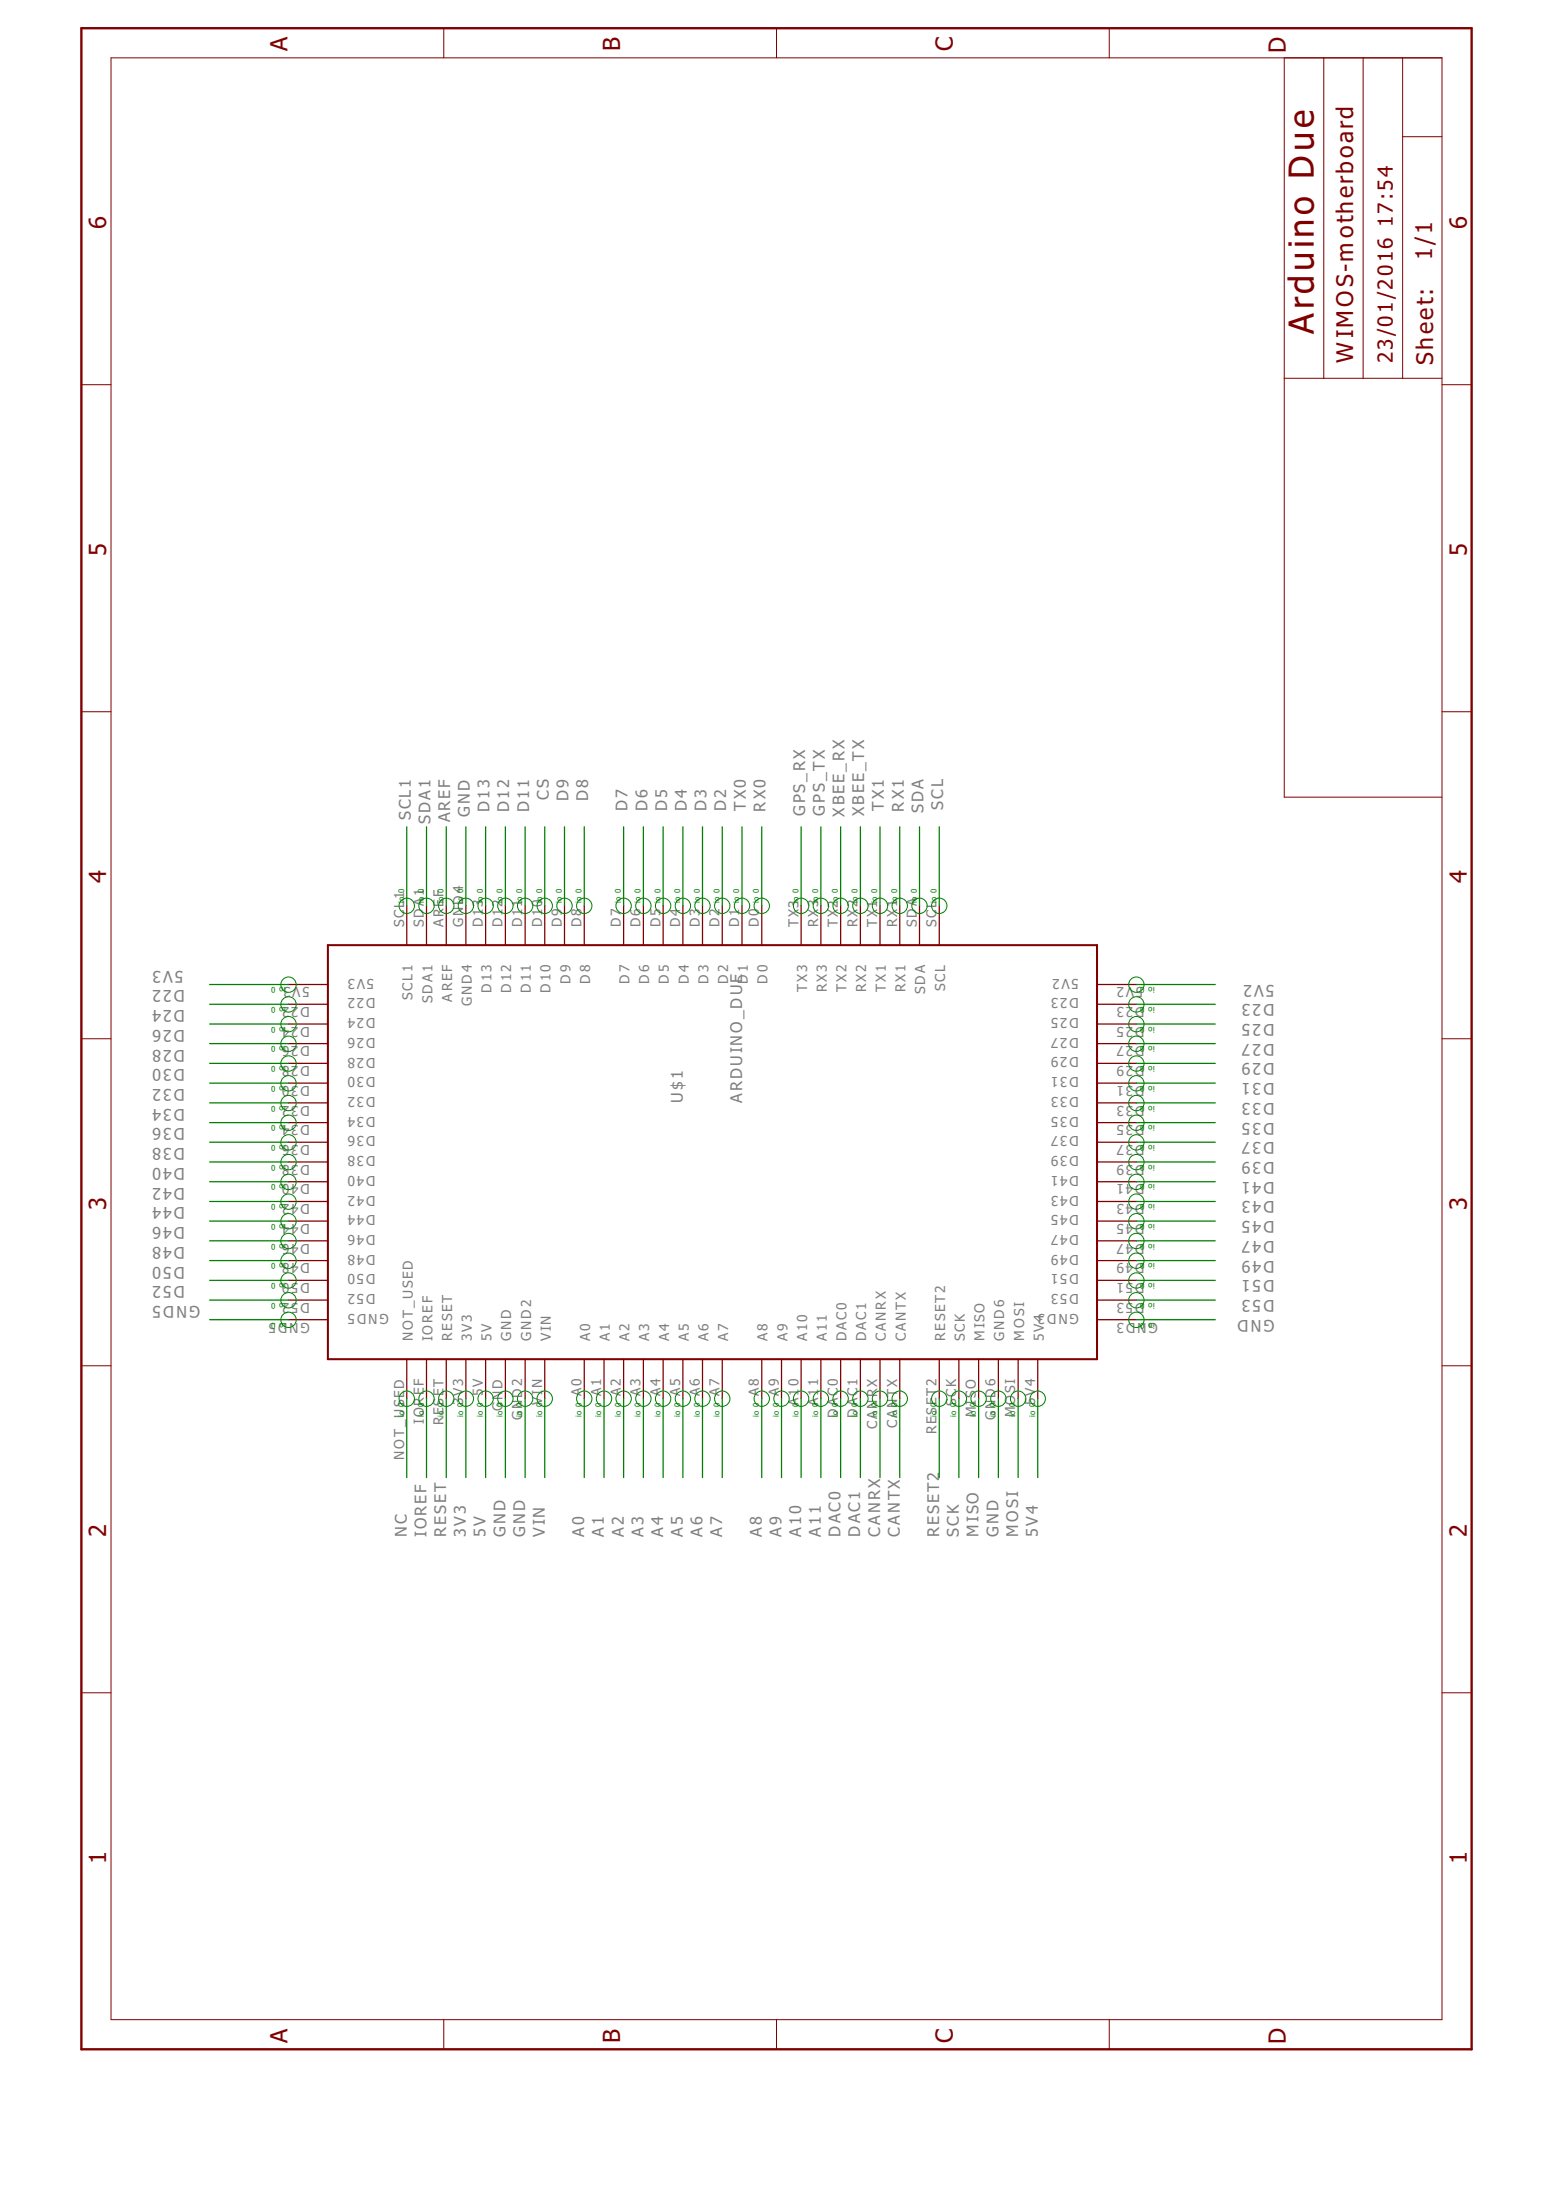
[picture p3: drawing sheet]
<svg xmlns="http://www.w3.org/2000/svg" width="210mm" height="297mm" viewBox="0 0 210 297" stroke-linecap="round" stroke-linejoin="round" font-family="sans-serif">
<g fill="none" stroke="#800000" stroke-width=".17">
<path d="M38.9 138.3h5.4M38.9 135.6h5.4M38.9 132.9h5.4M54.9 122.3v5.3M57.6 122.3v5.3M60.2 122.3v5.3M62.9 122.3v5.3M65.6 122.3v5.3M68.2 122.3v5.3M70.9 122.3v5.3M73.5 122.3v5.3M76.2 122.3v5.3"/>
<path d="M78.9 122.3v5.3M84.2 122.3v5.3M86.8 122.3v5.3M89.5 122.3v5.3M92.2 122.3v5.3M94.8 122.3v5.3M97.5 122.3v5.3M100.2 122.3v5.3M102.8 122.3v5.3M108.1 122.3v5.3M110.8 122.3v5.3M113.5 122.3v5.3"/>
<path d="M116.1 122.3v5.3M118.8 122.3v5.3M121.5 122.3v5.3M124.1 122.3v5.3M126.8 122.3v5.3M148.1 138.3h5.3M148.1 135.6h5.3M148.1 132.9h5.3M38.9 159.6h5.4M38.9 156.9h5.4M38.9 154.2h5.4M38.9 151.6h5.4"/>
<path d="M38.9 148.9h5.4M38.9 146.2h5.4M38.9 143.6h5.4M38.9 140.9h5.4M148.1 159.6h5.3M148.1 156.9h5.3M148.1 154.2h5.3M148.1 151.6h5.3M148.1 148.9h5.3M148.1 146.2h5.3M148.1 143.6h5.3M148.1 140.9h5.3"/>
<path d="M38.9 178.2h5.4M38.9 175.5h5.4M38.9 170.2h5.4M38.9 172.9h5.4M38.9 167.5h5.4M38.9 164.9h5.4M38.9 162.2h5.4M148.1 178.2h5.3M148.1 175.5h5.3M148.1 170.2h5.3M148.1 172.9h5.3M148.1 167.5h5.3"/>
<path d="M148.1 164.9h5.3M148.1 162.2h5.3M54.9 183.5v5.3M57.6 183.5v5.3M60.2 183.5v5.3M62.9 183.5v5.3M65.6 183.5v5.3M68.2 183.5v5.3M70.9 183.5v5.3M73.5 183.5v5.3M78.9 183.5v5.3M81.5 183.5v5.3"/>
<path d="M84.2 183.5v5.3M86.8 183.5v5.3M89.5 183.5v5.3M92.2 183.5v5.3M94.8 183.5v5.3M97.5 183.5v5.3M102.8 183.5v5.3M105.5 183.5v5.3M108.1 183.5v5.3M110.8 183.5v5.3M113.5 183.5v5.3M116.1 183.5v5.3"/>
<path d="M118.8 183.5v5.3M121.5 183.5v5.3M126.8 183.5v5.3M129.4 183.5v5.3M132.1 183.5v5.3M134.8 183.5v5.3M137.4 183.5v5.3M140.1 183.5v5.3"/>
</g>
<path d="M44.3 127.6h103.8v55.9h-103.8z" fill="none" stroke="#800000" stroke-width=".28"/>
<g fill="none" stroke="#800000" stroke-width=".13">
<path d="M15 7.8h179.6v264.9h-179.6zM59.9 3.8v4M104.8 3.8v4M149.7 3.8v4M173.4 7.8v99.8h21.2M178.7 7.8v43.3M184 7.8v43.3M189.3 18.5h5.3M189.3 7.8v43.3M11 51.9h4M173.4 51.1h21.2M194.6 51.9h4"/>
<path d="M11 96.1h4M194.6 96.1h4M11 140.3h4M194.6 140.3h4M11 184.4h4M194.6 184.4h4M11 228.6h4M194.6 228.6h4M59.9 272.7v4M104.8 272.7v4M149.7 272.7v4"/>
</g>
<path d="M11 3.8h187.6v272.9h-187.6z" fill="none" stroke="#800000" stroke-width=".32"/>
<g fill="none" stroke="#008000" stroke-width=".13">
<circle cx="38.9" cy="132.9" r="1.04"/>
<circle cx="38.9" cy="138.3" r="1.04"/>
<circle cx="38.9" cy="135.6" r="1.04"/>
<circle cx="54.9" cy="122.3" r="1.04"/>
<circle cx="57.6" cy="122.3" r="1.04"/>
<circle cx="60.2" cy="122.3" r="1.04"/>
<circle cx="62.9" cy="122.3" r="1.04"/>
<circle cx="65.6" cy="122.3" r="1.04"/>
<circle cx="68.2" cy="122.3" r="1.04"/>
<circle cx="70.9" cy="122.3" r="1.04"/>
<circle cx="73.5" cy="122.3" r="1.04"/>
<circle cx="76.2" cy="122.3" r="1.04"/>
<circle cx="78.9" cy="122.3" r="1.04"/>
<circle cx="84.2" cy="122.3" r="1.04"/>
<circle cx="86.8" cy="122.3" r="1.04"/>
<circle cx="89.5" cy="122.3" r="1.04"/>
<circle cx="92.2" cy="122.3" r="1.04"/>
<circle cx="94.8" cy="122.3" r="1.04"/>
<circle cx="97.5" cy="122.3" r="1.04"/>
<circle cx="100.2" cy="122.3" r="1.04"/>
<circle cx="102.8" cy="122.3" r="1.04"/>
<circle cx="108.1" cy="122.3" r="1.04"/>
<circle cx="110.8" cy="122.3" r="1.04"/>
<circle cx="113.5" cy="122.3" r="1.04"/>
<circle cx="116.1" cy="122.3" r="1.04"/>
<circle cx="118.8" cy="122.3" r="1.04"/>
<circle cx="121.5" cy="122.3" r="1.04"/>
<circle cx="124.1" cy="122.3" r="1.04"/>
<circle cx="126.8" cy="122.3" r="1.04"/>
<circle cx="153.4" cy="132.9" r="1.04"/>
<circle cx="153.4" cy="138.3" r="1.04"/>
<circle cx="153.4" cy="135.6" r="1.04"/>
<circle cx="38.9" cy="156.9" r="1.04"/>
<circle cx="38.9" cy="146.3" r="1.04"/>
<circle cx="38.9" cy="159.6" r="1.04"/>
<circle cx="38.9" cy="148.9" r="1.04"/>
<circle cx="38.9" cy="143.6" r="1.04"/>
<circle cx="38.9" cy="154.2" r="1.04"/>
<circle cx="38.9" cy="151.6" r="1.04"/>
<circle cx="38.9" cy="140.9" r="1.04"/>
<circle cx="153.4" cy="143.6" r="1.04"/>
<circle cx="153.4" cy="154.2" r="1.04"/>
<circle cx="153.4" cy="148.9" r="1.04"/>
<circle cx="153.4" cy="159.6" r="1.04"/>
<circle cx="153.4" cy="156.9" r="1.04"/>
<circle cx="153.4" cy="151.6" r="1.04"/>
<circle cx="153.4" cy="146.3" r="1.04"/>
<circle cx="153.4" cy="140.9" r="1.04"/>
<circle cx="38.9" cy="167.6" r="1.04"/>
<circle cx="38.9" cy="170.2" r="1.04"/>
<circle cx="38.9" cy="162.2" r="1.04"/>
<circle cx="38.9" cy="164.9" r="1.04"/>
<circle cx="38.9" cy="172.9" r="1.04"/>
<circle cx="38.9" cy="175.6" r="1.04"/>
<circle cx="38.9" cy="178.2" r="1.04"/>
<circle cx="153.4" cy="164.9" r="1.04"/>
<circle cx="153.4" cy="167.6" r="1.04"/>
<circle cx="153.4" cy="170.2" r="1.04"/>
<circle cx="153.4" cy="162.2" r="1.04"/>
<circle cx="153.4" cy="172.9" r="1.04"/>
<circle cx="153.4" cy="175.6" r="1.04"/>
<circle cx="153.4" cy="178.2" r="1.04"/>
<circle cx="54.9" cy="188.8" r="1.04"/>
<circle cx="57.6" cy="188.8" r="1.04"/>
<circle cx="60.2" cy="188.8" r="1.04"/>
<circle cx="62.9" cy="188.8" r="1.04"/>
<circle cx="65.6" cy="188.8" r="1.04"/>
<circle cx="68.2" cy="188.8" r="1.04"/>
<circle cx="70.9" cy="188.8" r="1.04"/>
<circle cx="73.5" cy="188.8" r="1.04"/>
<circle cx="78.9" cy="188.8" r="1.04"/>
<circle cx="81.5" cy="188.8" r="1.04"/>
<circle cx="84.2" cy="188.8" r="1.04"/>
<circle cx="86.8" cy="188.8" r="1.04"/>
<circle cx="89.5" cy="188.8" r="1.04"/>
<circle cx="92.2" cy="188.8" r="1.04"/>
<circle cx="94.8" cy="188.8" r="1.04"/>
<circle cx="97.5" cy="188.8" r="1.04"/>
<circle cx="102.8" cy="188.8" r="1.04"/>
<circle cx="105.5" cy="188.8" r="1.04"/>
<circle cx="108.1" cy="188.8" r="1.04"/>
<circle cx="110.8" cy="188.8" r="1.04"/>
<circle cx="113.5" cy="188.8" r="1.04"/>
<circle cx="116.1" cy="188.8" r="1.04"/>
<circle cx="118.8" cy="188.8" r="1.04"/>
<circle cx="121.5" cy="188.8" r="1.04"/>
<circle cx="126.8" cy="188.8" r="1.04"/>
<circle cx="129.4" cy="188.8" r="1.04"/>
<circle cx="132.1" cy="188.8" r="1.04"/>
<circle cx="134.8" cy="188.8" r="1.04"/>
<circle cx="137.4" cy="188.8" r="1.04"/>
<circle cx="140.1" cy="188.8" r="1.04"/>
</g>
<g fill="none" stroke="#008000" stroke-width=".17">
<path d="M54.9 111.6v10.7M57.6 111.6v10.7M60.2 111.6v10.7M62.9 111.6v10.7M65.6 111.6v10.7M68.2 111.6v10.7M70.9 111.6v10.7M73.5 111.6v10.7M76.2 111.6v10.7M78.9 111.6v10.7M84.2 111.6v10.7M86.8 111.6v10.7"/>
<path d="M89.5 111.6v10.7M92.2 111.6v10.7M94.8 111.6v10.7M97.5 111.6v10.7M100.2 111.6v10.7M102.8 111.6v10.7M108.1 111.6v10.7M110.8 111.6v10.7M113.5 111.6v10.7M116.1 111.6v10.7M118.8 111.6v10.7M121.5 111.6v10.7"/>
<path d="M124.1 111.6v10.7M126.8 111.6v10.7M28.3 138.3h10.6M28.3 135.6h10.6M28.3 132.9h10.6M153.4 138.3h10.6M153.4 135.6h10.6M153.4 132.9h10.6M28.3 154.2h10.6M28.3 159.6h10.6M28.3 156.9h10.6M28.3 151.6h10.6"/>
<path d="M28.3 148.9h10.6M28.3 146.2h10.6M28.3 143.6h10.6M28.3 140.9h10.6M153.4 154.2h10.6M153.4 159.6h10.6M153.4 156.9h10.6M153.4 151.6h10.6M153.4 148.9h10.6M153.4 146.2h10.6M153.4 143.6h10.6M153.4 140.9h10.6"/>
<path d="M28.3 178.2h10.6M28.3 175.5h10.6M28.3 172.9h10.6M28.3 170.2h10.6M28.3 167.5h10.6M28.3 164.9h10.6M28.3 162.2h10.6M153.4 178.2h10.6M153.4 175.5h10.6M153.4 172.9h10.6M153.4 170.2h10.6M153.4 167.5h10.6"/>
<path d="M153.4 164.9h10.6M153.4 162.2h10.6M54.9 188.8v10.7M57.6 188.8v10.7M60.2 188.8v10.7M62.9 188.8v10.7M65.6 188.8v10.7M68.2 188.8v10.7M70.9 188.8v10.7M73.5 188.8v10.7M78.9 188.8v10.7M81.5 188.8v10.7"/>
<path d="M84.2 188.8v10.7M86.8 188.8v10.7M89.5 188.8v10.7M92.2 188.8v10.7M94.8 188.8v10.7M97.5 188.8v10.7M102.8 188.8v10.7M105.5 188.8v10.7M108.1 188.8v10.7M110.8 188.8v10.7M113.5 188.8v10.7M116.1 188.8v10.7"/>
<path d="M118.8 188.8v10.7M121.5 188.8v10.7M126.8 188.8v10.7M129.4 188.8v10.7M132.1 188.8v10.7M134.8 188.8v10.7M137.4 188.8v10.7M140.1 188.8v10.7"/>
</g>
<text font-size="5.6" fill="#800000" x="177.4" y="45.1" transform="rotate(-90 177.4 45.1)">Arduino Due</text>
<g font-size="3.9" fill="#800000">
<text x="38.8" y="6.9" transform="rotate(-90 38.8 6.9)">A</text>
<text x="83.7" y="6.9" transform="rotate(-90 83.7 6.9)">B</text>
<text x="128.6" y="6.9" transform="rotate(-90 128.6 6.9)">C</text>
<text x="173.6" y="7.1" transform="rotate(-90 173.6 7.1)">D</text>
<text x="14.3" y="30.9" transform="rotate(-90 14.3 30.9)">6</text>
<text x="198" y="30.9" transform="rotate(-90 198 30.9)">6</text>
<text x="14.3" y="75.1" transform="rotate(-90 14.3 75.1)">5</text>
<text x="198" y="75.1" transform="rotate(-90 198 75.1)">5</text>
<text x="14.3" y="119.2" transform="rotate(-90 14.3 119.2)">4</text>
<text x="198" y="119.2" transform="rotate(-90 198 119.2)">4</text>
<text x="14.3" y="163.4" transform="rotate(-90 14.3 163.4)">3</text>
<text x="198" y="163.4" transform="rotate(-90 198 163.4)">3</text>
<text x="14.3" y="207.5" transform="rotate(-90 14.3 207.5)">2</text>
<text x="198" y="207.5" transform="rotate(-90 198 207.5)">2</text>
<text x="14.3" y="251.7" transform="rotate(-90 14.3 251.7)">1</text>
<text x="198" y="251.7" transform="rotate(-90 198 251.7)">1</text>
<text x="38.8" y="275.8" transform="rotate(-90 38.8 275.8)">A</text>
<text x="83.7" y="275.8" transform="rotate(-90 83.7 275.8)">B</text>
<text x="128.6" y="275.8" transform="rotate(-90 128.6 275.8)">C</text>
<text x="173.6" y="276" transform="rotate(-90 173.6 276)">D</text>
</g>
<g font-size="3.7" fill="#800000">
<text x="193.3" y="35.1" transform="rotate(-90 193.3 35.1)">1/1</text>
<text x="182.7" y="49.1" transform="rotate(-90 182.7 49.1)">WIMOS-motherboard</text>
<text x="193.5" y="49.3" transform="rotate(-90 193.5 49.3)">Sheet:</text>
</g>
<g font-size="3.4" fill="#800000">
<text x="188" y="30.7" transform="rotate(-90 188 30.7)">17:54</text>
<text x="188" y="49.1" transform="rotate(-90 188 49.1)">23/01/2016</text>
</g>
<g font-size="2.6" fill="#808080">
<text x="55.4" y="110.8" transform="rotate(-90 55.4 110.8)">SCL1</text>
<text x="58.1" y="111.2" transform="rotate(-90 58.1 111.2)">SDA1</text>
<text x="60.8" y="111" transform="rotate(-90 60.8 111)">AREF</text>
<text x="63.4" y="110.3" transform="rotate(-90 63.4 110.3)">GND</text>
<text x="66.1" y="109.6" transform="rotate(-90 66.1 109.6)">D13</text>
<text x="68.7" y="109.6" transform="rotate(-90 68.7 109.6)">D12</text>
<text x="71.4" y="109.6" transform="rotate(-90 71.4 109.6)">D11</text>
<text x="74.1" y="108" transform="rotate(-90 74.1 108)">CS</text>
<text x="76.7" y="108.2" transform="rotate(-90 76.7 108.2)">D9</text>
<text x="79.4" y="108.2" transform="rotate(-90 79.4 108.2)">D8</text>
<text x="84.7" y="109.5" transform="rotate(-90 84.7 109.5)">D7</text>
<text x="87.4" y="109.5" transform="rotate(-90 87.4 109.5)">D6</text>
<text x="90" y="109.5" transform="rotate(-90 90 109.5)">D5</text>
<text x="92.7" y="109.5" transform="rotate(-90 92.7 109.5)">D4</text>
<text x="95.4" y="109.5" transform="rotate(-90 95.4 109.5)">D3</text>
<text x="98" y="109.5" transform="rotate(-90 98 109.5)">D2</text>
<text x="100.7" y="109.5" transform="rotate(-90 100.7 109.5)">TX0</text>
<text x="103.4" y="109.6" transform="rotate(-90 103.4 109.6)">RX0</text>
<text x="108.7" y="110.2" transform="rotate(-90 108.7 110.2)">GPS_RX</text>
<text x="111.3" y="110.1" transform="rotate(-90 111.3 110.1)">GPS_TX</text>
<text x="114" y="110.3" transform="rotate(-90 114 110.3)">XBEE_RX</text>
<text x="116.7" y="110.2" transform="rotate(-90 116.7 110.2)">XBEE_TX</text>
<text x="119.3" y="109.5" transform="rotate(-90 119.3 109.5)">TX1</text>
<text x="122" y="109.6" transform="rotate(-90 122 109.6)">RX1</text>
<text x="124.6" y="109.8" transform="rotate(-90 124.6 109.8)">SDA</text>
<text x="127.3" y="109.3" transform="rotate(-90 127.3 109.3)">SCL</text>
<text x="24.7" y="131.1" transform="rotate(-180 24.7 131.1)">5V3</text>
<text x="25" y="136.4" transform="rotate(-180 25 136.4)">D24</text>
<text x="25" y="133.7" transform="rotate(-180 25 133.7)">D22</text>
<text x="172" y="135.6" transform="rotate(-180 172 135.6)">D23</text>
<text x="172" y="132.9" transform="rotate(-180 172 132.9)">5V2</text>
<text x="25" y="141.7" transform="rotate(-180 25 141.7)">D28</text>
<text x="25" y="139.1" transform="rotate(-180 25 139.1)">D26</text>
<text x="172" y="143.6" transform="rotate(-180 172 143.6)">D29</text>
<text x="172" y="140.9" transform="rotate(-180 172 140.9)">D27</text>
<text x="172" y="138.3" transform="rotate(-180 172 138.3)">D25</text>
<text x="25" y="149.7" transform="rotate(-180 25 149.7)">D34</text>
<text x="25" y="147" transform="rotate(-180 25 147)">D32</text>
<text x="25" y="144.4" transform="rotate(-180 25 144.4)">D30</text>
<text x="92.2" y="148.9" transform="rotate(-90 92.2 148.9)">U$1</text>
<text x="100.2" y="148.9" transform="rotate(-90 100.2 148.9)">ARDUINO_DUE</text>
<text x="172" y="148.9" transform="rotate(-180 172 148.9)">D33</text>
<text x="172" y="146.2" transform="rotate(-180 172 146.2)">D31</text>
<text x="25" y="152.4" transform="rotate(-180 25 152.4)">D36</text>
<text x="25" y="155" transform="rotate(-180 25 155)">D38</text>
<text x="172" y="154.2" transform="rotate(-180 172 154.2)">D37</text>
<text x="172" y="151.6" transform="rotate(-180 172 151.6)">D35</text>
<text x="25" y="160.4" transform="rotate(-180 25 160.4)">D42</text>
<text x="25" y="157.7" transform="rotate(-180 25 157.7)">D40</text>
<text x="172" y="159.6" transform="rotate(-180 172 159.6)">D41</text>
<text x="172" y="156.9" transform="rotate(-180 172 156.9)">D39</text>
<text x="25" y="165.7" transform="rotate(-180 25 165.7)">D46</text>
<text x="25" y="163" transform="rotate(-180 25 163)">D44</text>
<text x="172" y="167.5" transform="rotate(-180 172 167.5)">D47</text>
<text x="172" y="164.9" transform="rotate(-180 172 164.9)">D45</text>
<text x="172" y="162.2" transform="rotate(-180 172 162.2)">D43</text>
<text x="25" y="173.7" transform="rotate(-180 25 173.7)">D52</text>
<text x="25" y="171" transform="rotate(-180 25 171)">D50</text>
<text x="25" y="168.3" transform="rotate(-180 25 168.3)">D48</text>
<text x="172" y="172.9" transform="rotate(-180 172 172.9)">D51</text>
<text x="172" y="170.2" transform="rotate(-180 172 170.2)">D49</text>
<text x="27" y="176.3" transform="rotate(-180 27 176.3)">GND5</text>
<text x="172" y="178.2" transform="rotate(-180 172 178.2)">GND</text>
<text x="172" y="175.5" transform="rotate(-180 172 175.5)">D53</text>
<text x="54.9" y="207.5" transform="rotate(-90 54.9 207.5)">NC</text>
<text x="57.6" y="207.5" transform="rotate(-90 57.6 207.5)">IOREF</text>
<text x="60.2" y="207.5" transform="rotate(-90 60.2 207.5)">RESET</text>
<text x="62.9" y="207.5" transform="rotate(-90 62.9 207.5)">3V3</text>
<text x="65.6" y="207.5" transform="rotate(-90 65.6 207.5)">5V</text>
<text x="68.2" y="207.5" transform="rotate(-90 68.2 207.5)">GND</text>
<text x="70.9" y="207.5" transform="rotate(-90 70.9 207.5)">GND</text>
<text x="73.5" y="207.5" transform="rotate(-90 73.5 207.5)">VIN</text>
<text x="78.9" y="207.5" transform="rotate(-90 78.9 207.5)">A0</text>
<text x="81.5" y="207.5" transform="rotate(-90 81.5 207.5)">A1</text>
<text x="84.2" y="207.5" transform="rotate(-90 84.2 207.5)">A2</text>
<text x="86.9" y="207.5" transform="rotate(-90 86.9 207.5)">A3</text>
<text x="89.5" y="207.5" transform="rotate(-90 89.5 207.5)">A4</text>
<text x="92.2" y="207.5" transform="rotate(-90 92.2 207.5)">A5</text>
<text x="94.8" y="207.5" transform="rotate(-90 94.8 207.5)">A6</text>
<text x="97.5" y="207.5" transform="rotate(-90 97.5 207.5)">A7</text>
<text x="102.8" y="207.5" transform="rotate(-90 102.8 207.5)">A8</text>
<text x="105.5" y="207.5" transform="rotate(-90 105.5 207.5)">A9</text>
<text x="108.1" y="207.5" transform="rotate(-90 108.1 207.5)">A10</text>
<text x="110.8" y="207.5" transform="rotate(-90 110.8 207.5)">A11</text>
<text x="113.5" y="207.5" transform="rotate(-90 113.5 207.5)">DAC0</text>
<text x="116.1" y="207.5" transform="rotate(-90 116.1 207.5)">DAC1</text>
<text x="118.8" y="207.5" transform="rotate(-90 118.8 207.5)">CANRX</text>
<text x="121.5" y="207.5" transform="rotate(-90 121.5 207.5)">CANTX</text>
<text x="126.8" y="207.5" transform="rotate(-90 126.8 207.5)">RESET2</text>
<text x="129.4" y="207.5" transform="rotate(-90 129.4 207.5)">SCK</text>
<text x="132.1" y="207.5" transform="rotate(-90 132.1 207.5)">MISO</text>
<text x="134.8" y="207.5" transform="rotate(-90 134.8 207.5)">GND</text>
<text x="137.4" y="207.5" transform="rotate(-90 137.4 207.5)">MOSI</text>
<text x="140.1" y="207.5" transform="rotate(-90 140.1 207.5)">5V4</text>
</g>
<g font-size="2.2" fill="#808080">
<text x="54.5" y="125.2" transform="rotate(-90 54.5 125.2)">SCL1</text>
<text x="57.2" y="125.2" transform="rotate(-90 57.2 125.2)">SDA1</text>
<text x="59.9" y="125.2" transform="rotate(-90 59.9 125.2)">AREF</text>
<text x="62.5" y="125.2" transform="rotate(-90 62.5 125.2)">GND4</text>
<text x="65.2" y="125.2" transform="rotate(-90 65.2 125.2)">D13</text>
<text x="67.8" y="125.2" transform="rotate(-90 67.8 125.2)">D12</text>
<text x="70.5" y="125.2" transform="rotate(-90 70.5 125.2)">D11</text>
<text x="73.2" y="125.2" transform="rotate(-90 73.2 125.2)">D10</text>
<text x="75.8" y="125.2" transform="rotate(-90 75.8 125.2)">D9</text>
<text x="78.5" y="125.2" transform="rotate(-90 78.5 125.2)">D8</text>
<text x="83.8" y="125.2" transform="rotate(-90 83.8 125.2)">D7</text>
<text x="86.5" y="125.2" transform="rotate(-90 86.5 125.2)">D6</text>
<text x="89.1" y="125.2" transform="rotate(-90 89.1 125.2)">D5</text>
<text x="91.8" y="125.2" transform="rotate(-90 91.8 125.2)">D4</text>
<text x="94.5" y="125.2" transform="rotate(-90 94.5 125.2)">D3</text>
<text x="97.1" y="125.2" transform="rotate(-90 97.1 125.2)">D2</text>
<text x="99.8" y="125.2" transform="rotate(-90 99.8 125.2)">D1</text>
<text x="102.4" y="125.2" transform="rotate(-90 102.4 125.2)">D0</text>
<text x="107.8" y="125.2" transform="rotate(-90 107.8 125.2)">TX3</text>
<text x="110.4" y="125.2" transform="rotate(-90 110.4 125.2)">RX3</text>
<text x="113.1" y="125.2" transform="rotate(-90 113.1 125.2)">TX2</text>
<text x="115.8" y="125.2" transform="rotate(-90 115.8 125.2)">RX2</text>
<text x="118.4" y="125.2" transform="rotate(-90 118.4 125.2)">TX1</text>
<text x="121.1" y="125.2" transform="rotate(-90 121.1 125.2)">RX1</text>
<text x="123.7" y="125.2" transform="rotate(-90 123.7 125.2)">SDA</text>
<text x="126.4" y="125.2" transform="rotate(-90 126.4 125.2)">SCL</text>
<text x="41.8" y="133.3" transform="rotate(-180 41.8 133.3)">5V3</text>
<text x="41.8" y="136" transform="rotate(-180 41.8 136)">D22</text>
<text x="50.5" y="132.1" transform="rotate(-180 50.5 132.1)">5V3</text>
<text x="50.7" y="134.8" transform="rotate(-180 50.7 134.8)">D22</text>
<text x="50.7" y="137.5" transform="rotate(-180 50.7 137.5)">D24</text>
<text x="55.7" y="135" transform="rotate(-90 55.7 135)">SCL1</text>
<text x="58.4" y="135.4" transform="rotate(-90 58.4 135.4)">SDA1</text>
<text x="61" y="135.2" transform="rotate(-90 61 135.2)">AREF</text>
<text x="63.7" y="135.8" transform="rotate(-90 63.7 135.8)">GND4</text>
<text x="66.3" y="134" transform="rotate(-90 66.3 134)">D13</text>
<text x="69" y="134" transform="rotate(-90 69 134)">D12</text>
<text x="71.7" y="134" transform="rotate(-90 71.7 134)">D11</text>
<text x="74.3" y="134" transform="rotate(-90 74.3 134)">D10</text>
<text x="77" y="132.8" transform="rotate(-90 77 132.8)">D9</text>
<text x="79.7" y="132.8" transform="rotate(-90 79.7 132.8)">D8</text>
<text x="85" y="132.8" transform="rotate(-90 85 132.8)">D7</text>
<text x="87.6" y="132.8" transform="rotate(-90 87.6 132.8)">D6</text>
<text x="90.3" y="132.8" transform="rotate(-90 90.3 132.8)">D5</text>
<text x="93" y="132.8" transform="rotate(-90 93 132.8)">D4</text>
<text x="95.6" y="132.8" transform="rotate(-90 95.6 132.8)">D3</text>
<text x="98.3" y="132.8" transform="rotate(-90 98.3 132.8)">D2</text>
<text x="100.9" y="132.8" transform="rotate(-90 100.9 132.8)">D1</text>
<text x="103.6" y="132.8" transform="rotate(-90 103.6 132.8)">D0</text>
<text x="108.9" y="133.9" transform="rotate(-90 108.9 133.9)">TX3</text>
<text x="111.6" y="134" transform="rotate(-90 111.6 134)">RX3</text>
<text x="114.3" y="133.9" transform="rotate(-90 114.3 133.9)">TX2</text>
<text x="116.9" y="134" transform="rotate(-90 116.9 134)">RX2</text>
<text x="119.6" y="133.9" transform="rotate(-90 119.6 133.9)">TX1</text>
<text x="122.2" y="134" transform="rotate(-90 122.2 134)">RX1</text>
<text x="124.9" y="134.2" transform="rotate(-90 124.9 134.2)">SDA</text>
<text x="127.6" y="133.8" transform="rotate(-90 127.6 133.8)">SCL</text>
<text x="145.6" y="137.5" transform="rotate(-180 145.6 137.5)">D25</text>
<text x="145.6" y="134.8" transform="rotate(-180 145.6 134.8)">D23</text>
<text x="145.6" y="132.1" transform="rotate(-180 145.6 132.1)">5V2</text>
<text x="154.3" y="133.3" transform="rotate(-180 154.3 133.3)">5V2</text>
<text x="154.5" y="136" transform="rotate(-180 154.5 136)">D23</text>
<text x="41.8" y="141.3" transform="rotate(-180 41.8 141.3)">D26</text>
<text x="41.8" y="138.6" transform="rotate(-180 41.8 138.6)">D24</text>
<text x="41.8" y="144" transform="rotate(-180 41.8 144)">D28</text>
<text x="50.7" y="140.1" transform="rotate(-180 50.7 140.1)">D26</text>
<text x="50.7" y="142.8" transform="rotate(-180 50.7 142.8)">D28</text>
<text x="145.6" y="142.8" transform="rotate(-180 145.6 142.8)">D29</text>
<text x="145.6" y="140.1" transform="rotate(-180 145.6 140.1)">D27</text>
<text x="154.5" y="144" transform="rotate(-180 154.5 144)">D29</text>
<text x="154.5" y="141.3" transform="rotate(-180 154.5 141.3)">D27</text>
<text x="154.5" y="138.6" transform="rotate(-180 154.5 138.6)">D25</text>
<text x="41.8" y="146.6" transform="rotate(-180 41.8 146.6)">D30</text>
<text x="41.8" y="149.3" transform="rotate(-180 41.8 149.3)">D32</text>
<text x="50.7" y="145.5" transform="rotate(-180 50.7 145.5)">D30</text>
<text x="50.7" y="148.1" transform="rotate(-180 50.7 148.1)">D32</text>
<text x="145.6" y="148.1" transform="rotate(-180 145.6 148.1)">D33</text>
<text x="145.6" y="145.4" transform="rotate(-180 145.6 145.4)">D31</text>
<text x="154.5" y="149.3" transform="rotate(-180 154.5 149.3)">D33</text>
<text x="154.5" y="146.6" transform="rotate(-180 154.5 146.6)">D31</text>
<text x="41.8" y="151.9" transform="rotate(-180 41.8 151.9)">D34</text>
<text x="41.8" y="154.6" transform="rotate(-180 41.8 154.6)">D36</text>
<text x="50.7" y="150.8" transform="rotate(-180 50.7 150.8)">D34</text>
<text x="50.7" y="153.4" transform="rotate(-180 50.7 153.4)">D36</text>
<text x="145.6" y="153.4" transform="rotate(-180 145.6 153.4)">D37</text>
<text x="145.6" y="150.8" transform="rotate(-180 145.6 150.8)">D35</text>
<text x="154.5" y="154.6" transform="rotate(-180 154.5 154.6)">D37</text>
<text x="154.5" y="151.9" transform="rotate(-180 154.5 151.9)">D35</text>
<text x="41.8" y="157.3" transform="rotate(-180 41.8 157.3)">D38</text>
<text x="41.8" y="159.9" transform="rotate(-180 41.8 159.9)">D40</text>
<text x="50.7" y="156.1" transform="rotate(-180 50.7 156.1)">D38</text>
<text x="50.7" y="158.8" transform="rotate(-180 50.7 158.8)">D40</text>
<text x="50.7" y="161.4" transform="rotate(-180 50.7 161.4)">D42</text>
<text x="145.6" y="161.4" transform="rotate(-180 145.6 161.4)">D43</text>
<text x="145.6" y="158.8" transform="rotate(-180 145.6 158.8)">D41</text>
<text x="145.6" y="156.1" transform="rotate(-180 145.6 156.1)">D39</text>
<text x="154.5" y="159.9" transform="rotate(-180 154.5 159.9)">D41</text>
<text x="154.5" y="157.3" transform="rotate(-180 154.5 157.3)">D39</text>
<text x="41.8" y="162.6" transform="rotate(-180 41.8 162.6)">D42</text>
<text x="41.8" y="165.2" transform="rotate(-180 41.8 165.2)">D44</text>
<text x="41.8" y="167.9" transform="rotate(-180 41.8 167.9)">D46</text>
<text x="50.7" y="164.1" transform="rotate(-180 50.7 164.1)">D44</text>
<text x="50.7" y="166.8" transform="rotate(-180 50.7 166.8)">D46</text>
<text x="145.6" y="166.7" transform="rotate(-180 145.6 166.7)">D47</text>
<text x="145.6" y="164.1" transform="rotate(-180 145.6 164.1)">D45</text>
<text x="154.5" y="167.9" transform="rotate(-180 154.5 167.9)">D47</text>
<text x="154.5" y="165.2" transform="rotate(-180 154.5 165.2)">D45</text>
<text x="154.5" y="162.6" transform="rotate(-180 154.5 162.6)">D43</text>
<text x="41.8" y="170.6" transform="rotate(-180 41.8 170.6)">D48</text>
<text x="41.8" y="173.2" transform="rotate(-180 41.8 173.2)">D50</text>
<text x="50.7" y="169.4" transform="rotate(-180 50.7 169.4)">D48</text>
<text x="50.7" y="172.1" transform="rotate(-180 50.7 172.1)">D50</text>
<text x="145.6" y="169.4" transform="rotate(-180 145.6 169.4)">D49</text>
<text x="145.6" y="172.1" transform="rotate(-180 145.6 172.1)">D51</text>
<text x="154.5" y="170.6" transform="rotate(-180 154.5 170.6)">D49</text>
<text x="154.5" y="173.2" transform="rotate(-180 154.5 173.2)">D51</text>
<text x="41.8" y="175.9" transform="rotate(-180 41.8 175.9)">D52</text>
<text x="41.8" y="178.6" transform="rotate(-180 41.8 178.6)">GND5</text>
<text x="50.7" y="174.7" transform="rotate(-180 50.7 174.7)">D52</text>
<text x="52.5" y="177.4" transform="rotate(-180 52.5 177.4)">GND5</text>
<text x="145.6" y="177.4" transform="rotate(-180 145.6 177.4)">GND3</text>
<text x="145.6" y="174.7" transform="rotate(-180 145.6 174.7)">D53</text>
<text x="154.5" y="175.9" transform="rotate(-180 154.5 175.9)">D53</text>
<text x="156.3" y="178.6" transform="rotate(-180 156.3 178.6)">GND3</text>
<text x="55.7" y="181.1" transform="rotate(-90 55.7 181.1)">NOT_USED</text>
<text x="58.4" y="181.1" transform="rotate(-90 58.4 181.1)">IOREF</text>
<text x="61" y="181.1" transform="rotate(-90 61 181.1)">RESET</text>
<text x="63.7" y="181.1" transform="rotate(-90 63.7 181.1)">3V3</text>
<text x="66.4" y="181.1" transform="rotate(-90 66.4 181.1)">5V</text>
<text x="69" y="181.1" transform="rotate(-90 69 181.1)">GND</text>
<text x="71.7" y="181.1" transform="rotate(-90 71.7 181.1)">GND2</text>
<text x="74.3" y="181.1" transform="rotate(-90 74.3 181.1)">VIN</text>
<text x="79.7" y="181.1" transform="rotate(-90 79.7 181.1)">A0</text>
<text x="82.3" y="181.1" transform="rotate(-90 82.3 181.1)">A1</text>
<text x="85" y="181.1" transform="rotate(-90 85 181.1)">A2</text>
<text x="87.6" y="181.1" transform="rotate(-90 87.6 181.1)">A3</text>
<text x="90.3" y="181.1" transform="rotate(-90 90.3 181.1)">A4</text>
<text x="93" y="181.1" transform="rotate(-90 93 181.1)">A5</text>
<text x="95.6" y="181.1" transform="rotate(-90 95.6 181.1)">A6</text>
<text x="98.3" y="181.1" transform="rotate(-90 98.3 181.1)">A7</text>
<text x="103.6" y="181.1" transform="rotate(-90 103.6 181.1)">A8</text>
<text x="106.3" y="181.1" transform="rotate(-90 106.3 181.1)">A9</text>
<text x="108.9" y="181.1" transform="rotate(-90 108.9 181.1)">A10</text>
<text x="111.6" y="181.1" transform="rotate(-90 111.6 181.1)">A11</text>
<text x="114.3" y="181.1" transform="rotate(-90 114.3 181.1)">DAC0</text>
<text x="116.9" y="181.1" transform="rotate(-90 116.9 181.1)">DAC1</text>
<text x="119.6" y="181.1" transform="rotate(-90 119.6 181.1)">CANRX</text>
<text x="122.3" y="181.1" transform="rotate(-90 122.3 181.1)">CANTX</text>
<text x="127.6" y="181.1" transform="rotate(-90 127.6 181.1)">RESET2</text>
<text x="130.2" y="181.1" transform="rotate(-90 130.2 181.1)">SCK</text>
<text x="132.9" y="181.1" transform="rotate(-90 132.9 181.1)">MISO</text>
<text x="135.6" y="181.1" transform="rotate(-90 135.6 181.1)">GND6</text>
<text x="138.2" y="181.1" transform="rotate(-90 138.2 181.1)">MOSI</text>
<text x="140.9" y="181.1" transform="rotate(-90 140.9 181.1)">5V4</text>
<text x="62.5" y="189.8" transform="rotate(-90 62.5 189.8)">3V3</text>
<text x="65.2" y="188.5" transform="rotate(-90 65.2 188.5)">5V</text>
<text x="67.8" y="190.5" transform="rotate(-90 67.8 190.5)">GND</text>
<text x="70.5" y="191.7" transform="rotate(-90 70.5 191.7)">GND2</text>
<text x="73.2" y="189.6" transform="rotate(-90 73.2 189.6)">VIN</text>
<text x="78.5" y="188.5" transform="rotate(-90 78.5 188.5)">A0</text>
<text x="81.2" y="188.5" transform="rotate(-90 81.2 188.5)">A1</text>
<text x="83.8" y="188.5" transform="rotate(-90 83.8 188.5)">A2</text>
<text x="86.5" y="188.5" transform="rotate(-90 86.5 188.5)">A3</text>
<text x="89.1" y="188.5" transform="rotate(-90 89.1 188.5)">A4</text>
<text x="91.8" y="188.5" transform="rotate(-90 91.8 188.5)">A5</text>
<text x="94.5" y="188.5" transform="rotate(-90 94.5 188.5)">A6</text>
<text x="97.1" y="188.5" transform="rotate(-90 97.1 188.5)">A7</text>
<text x="102.4" y="188.5" transform="rotate(-90 102.4 188.5)">A8</text>
<text x="105.1" y="188.5" transform="rotate(-90 105.1 188.5)">A9</text>
<text x="107.8" y="189.8" transform="rotate(-90 107.8 189.8)">A10</text>
<text x="110.4" y="189.8" transform="rotate(-90 110.4 189.8)">A11</text>
<text x="113.1" y="191.4" transform="rotate(-90 113.1 191.4)">DAC0</text>
<text x="115.8" y="191.4" transform="rotate(-90 115.8 191.4)">DAC1</text>
<text x="129.1" y="189.9" transform="rotate(-90 129.1 189.9)">SCK</text>
<text x="131.7" y="191.4" transform="rotate(-90 131.7 191.4)">MISO</text>
<text x="134.4" y="191.7" transform="rotate(-90 134.4 191.7)">GND6</text>
<text x="137.1" y="191.4" transform="rotate(-90 137.1 191.4)">MOSI</text>
<text x="139.7" y="189.8" transform="rotate(-90 139.7 189.8)">5V4</text>
<text x="54.5" y="197.1" transform="rotate(-90 54.5 197.1)">NOT_USED</text>
<text x="57.2" y="192.2" transform="rotate(-90 57.2 192.2)">IOREF</text>
<text x="59.9" y="192.4" transform="rotate(-90 59.9 192.4)">RESET</text>
<text x="118.4" y="192.9" transform="rotate(-90 118.4 192.9)">CANRX</text>
<text x="121.1" y="192.8" transform="rotate(-90 121.1 192.8)">CANTX</text>
<text x="126.4" y="193.6" transform="rotate(-90 126.4 193.6)">RESET2</text>
</g>
<g font-size="1.3" fill="#008000">
<text x="54.5" y="121.9" transform="rotate(-90 54.5 121.9)">io 0</text>
<text x="57.2" y="121.9" transform="rotate(-90 57.2 121.9)">io 0</text>
<text x="59.9" y="121.9" transform="rotate(-90 59.9 121.9)">io 0</text>
<text x="62.5" y="121.9" transform="rotate(-90 62.5 121.9)">io 0</text>
<text x="65.2" y="121.9" transform="rotate(-90 65.2 121.9)">io 0</text>
<text x="67.8" y="121.9" transform="rotate(-90 67.8 121.9)">io 0</text>
<text x="70.5" y="121.9" transform="rotate(-90 70.5 121.9)">io 0</text>
<text x="73.2" y="121.9" transform="rotate(-90 73.2 121.9)">io 0</text>
<text x="75.8" y="121.9" transform="rotate(-90 75.8 121.9)">io 0</text>
<text x="78.5" y="121.9" transform="rotate(-90 78.5 121.9)">io 0</text>
<text x="83.8" y="121.9" transform="rotate(-90 83.8 121.9)">io 0</text>
<text x="86.5" y="121.9" transform="rotate(-90 86.5 121.9)">io 0</text>
<text x="89.1" y="121.9" transform="rotate(-90 89.1 121.9)">io 0</text>
<text x="91.8" y="121.9" transform="rotate(-90 91.8 121.9)">io 0</text>
<text x="94.5" y="121.9" transform="rotate(-90 94.5 121.9)">io 0</text>
<text x="97.1" y="121.9" transform="rotate(-90 97.1 121.9)">io 0</text>
<text x="99.8" y="121.9" transform="rotate(-90 99.8 121.9)">io 0</text>
<text x="102.4" y="121.9" transform="rotate(-90 102.4 121.9)">io 0</text>
<text x="107.8" y="121.9" transform="rotate(-90 107.8 121.9)">io 0</text>
<text x="110.4" y="121.9" transform="rotate(-90 110.4 121.9)">io 0</text>
<text x="113.1" y="121.9" transform="rotate(-90 113.1 121.9)">io 0</text>
<text x="115.8" y="121.9" transform="rotate(-90 115.8 121.9)">io 0</text>
<text x="118.4" y="121.9" transform="rotate(-90 118.4 121.9)">io 0</text>
<text x="121.1" y="121.9" transform="rotate(-90 121.1 121.9)">io 0</text>
<text x="123.7" y="121.9" transform="rotate(-90 123.7 121.9)">io 0</text>
<text x="126.4" y="121.9" transform="rotate(-90 126.4 121.9)">io 0</text>
<text x="38.6" y="133.3" transform="rotate(-180 38.6 133.3)">io 0</text>
<text x="38.6" y="136" transform="rotate(-180 38.6 136)">io 0</text>
<text x="155.9" y="136" transform="rotate(-180 155.9 136)">io 0</text>
<text x="155.9" y="133.3" transform="rotate(-180 155.9 133.3)">io 0</text>
<text x="38.6" y="141.3" transform="rotate(-180 38.6 141.3)">io 0</text>
<text x="38.6" y="138.6" transform="rotate(-180 38.6 138.6)">io 0</text>
<text x="38.6" y="144" transform="rotate(-180 38.6 144)">io 0</text>
<text x="155.9" y="144" transform="rotate(-180 155.9 144)">io 0</text>
<text x="155.9" y="141.3" transform="rotate(-180 155.9 141.3)">io 0</text>
<text x="155.9" y="138.6" transform="rotate(-180 155.9 138.6)">io 0</text>
<text x="38.6" y="146.6" transform="rotate(-180 38.6 146.6)">io 0</text>
<text x="38.6" y="149.3" transform="rotate(-180 38.6 149.3)">io 0</text>
<text x="155.9" y="149.3" transform="rotate(-180 155.9 149.3)">io 0</text>
<text x="155.9" y="146.6" transform="rotate(-180 155.9 146.6)">io 0</text>
<text x="38.6" y="151.9" transform="rotate(-180 38.6 151.9)">io 0</text>
<text x="38.6" y="154.6" transform="rotate(-180 38.6 154.6)">io 0</text>
<text x="155.9" y="154.6" transform="rotate(-180 155.9 154.6)">io 0</text>
<text x="155.9" y="151.9" transform="rotate(-180 155.9 151.9)">io 0</text>
<text x="38.6" y="157.3" transform="rotate(-180 38.6 157.3)">io 0</text>
<text x="38.6" y="159.9" transform="rotate(-180 38.6 159.9)">io 0</text>
<text x="155.9" y="159.9" transform="rotate(-180 155.9 159.9)">io 0</text>
<text x="155.9" y="157.3" transform="rotate(-180 155.9 157.3)">io 0</text>
<text x="38.6" y="162.6" transform="rotate(-180 38.6 162.6)">io 0</text>
<text x="38.6" y="165.2" transform="rotate(-180 38.6 165.2)">io 0</text>
<text x="38.6" y="167.9" transform="rotate(-180 38.6 167.9)">io 0</text>
<text x="155.9" y="167.9" transform="rotate(-180 155.9 167.9)">io 0</text>
<text x="155.9" y="165.2" transform="rotate(-180 155.9 165.2)">io 0</text>
<text x="155.9" y="162.6" transform="rotate(-180 155.9 162.6)">io 0</text>
<text x="38.6" y="170.6" transform="rotate(-180 38.6 170.6)">io 0</text>
<text x="38.6" y="173.2" transform="rotate(-180 38.6 173.2)">io 0</text>
<text x="155.9" y="170.6" transform="rotate(-180 155.9 170.6)">io 0</text>
<text x="155.9" y="173.2" transform="rotate(-180 155.9 173.2)">io 0</text>
<text x="38.6" y="175.9" transform="rotate(-180 38.6 175.9)">io 0</text>
<text x="38.6" y="178.6" transform="rotate(-180 38.6 178.6)">io 0</text>
<text x="155.9" y="178.6" transform="rotate(-180 155.9 178.6)">io 0</text>
<text x="155.9" y="175.9" transform="rotate(-180 155.9 175.9)">io 0</text>
<text x="54.5" y="191.3" transform="rotate(-90 54.5 191.3)">io 0</text>
<text x="57.2" y="191.3" transform="rotate(-90 57.2 191.3)">io 0</text>
<text x="59.9" y="191.3" transform="rotate(-90 59.9 191.3)">io 0</text>
<text x="62.5" y="191.3" transform="rotate(-90 62.5 191.3)">io 0</text>
<text x="65.2" y="191.3" transform="rotate(-90 65.2 191.3)">io 0</text>
<text x="67.8" y="191.3" transform="rotate(-90 67.8 191.3)">io 0</text>
<text x="70.5" y="191.3" transform="rotate(-90 70.5 191.3)">io 0</text>
<text x="73.2" y="191.3" transform="rotate(-90 73.2 191.3)">io 0</text>
<text x="78.5" y="191.3" transform="rotate(-90 78.5 191.3)">io 0</text>
<text x="81.2" y="191.3" transform="rotate(-90 81.2 191.3)">io 0</text>
<text x="83.8" y="191.3" transform="rotate(-90 83.8 191.3)">io 0</text>
<text x="86.5" y="191.3" transform="rotate(-90 86.5 191.3)">io 0</text>
<text x="89.1" y="191.3" transform="rotate(-90 89.1 191.3)">io 0</text>
<text x="91.8" y="191.3" transform="rotate(-90 91.8 191.3)">io 0</text>
<text x="94.5" y="191.3" transform="rotate(-90 94.5 191.3)">io 0</text>
<text x="97.1" y="191.3" transform="rotate(-90 97.1 191.3)">io 0</text>
<text x="102.4" y="191.3" transform="rotate(-90 102.4 191.3)">io 0</text>
<text x="105.1" y="191.3" transform="rotate(-90 105.1 191.3)">io 0</text>
<text x="107.8" y="191.3" transform="rotate(-90 107.8 191.3)">io 0</text>
<text x="110.4" y="191.3" transform="rotate(-90 110.4 191.3)">io 0</text>
<text x="113.1" y="191.3" transform="rotate(-90 113.1 191.3)">io 0</text>
<text x="115.8" y="191.3" transform="rotate(-90 115.8 191.3)">io 0</text>
<text x="118.4" y="191.3" transform="rotate(-90 118.4 191.3)">io 0</text>
<text x="121.1" y="191.3" transform="rotate(-90 121.1 191.3)">io 0</text>
<text x="126.4" y="191.3" transform="rotate(-90 126.4 191.3)">io 0</text>
<text x="129.1" y="191.3" transform="rotate(-90 129.1 191.3)">io 0</text>
<text x="131.7" y="191.3" transform="rotate(-90 131.7 191.3)">io 0</text>
<text x="134.4" y="191.3" transform="rotate(-90 134.4 191.3)">io 0</text>
<text x="137.1" y="191.3" transform="rotate(-90 137.1 191.3)">io 0</text>
<text x="139.7" y="191.3" transform="rotate(-90 139.7 191.3)">io 0</text>
</g>
</svg>
